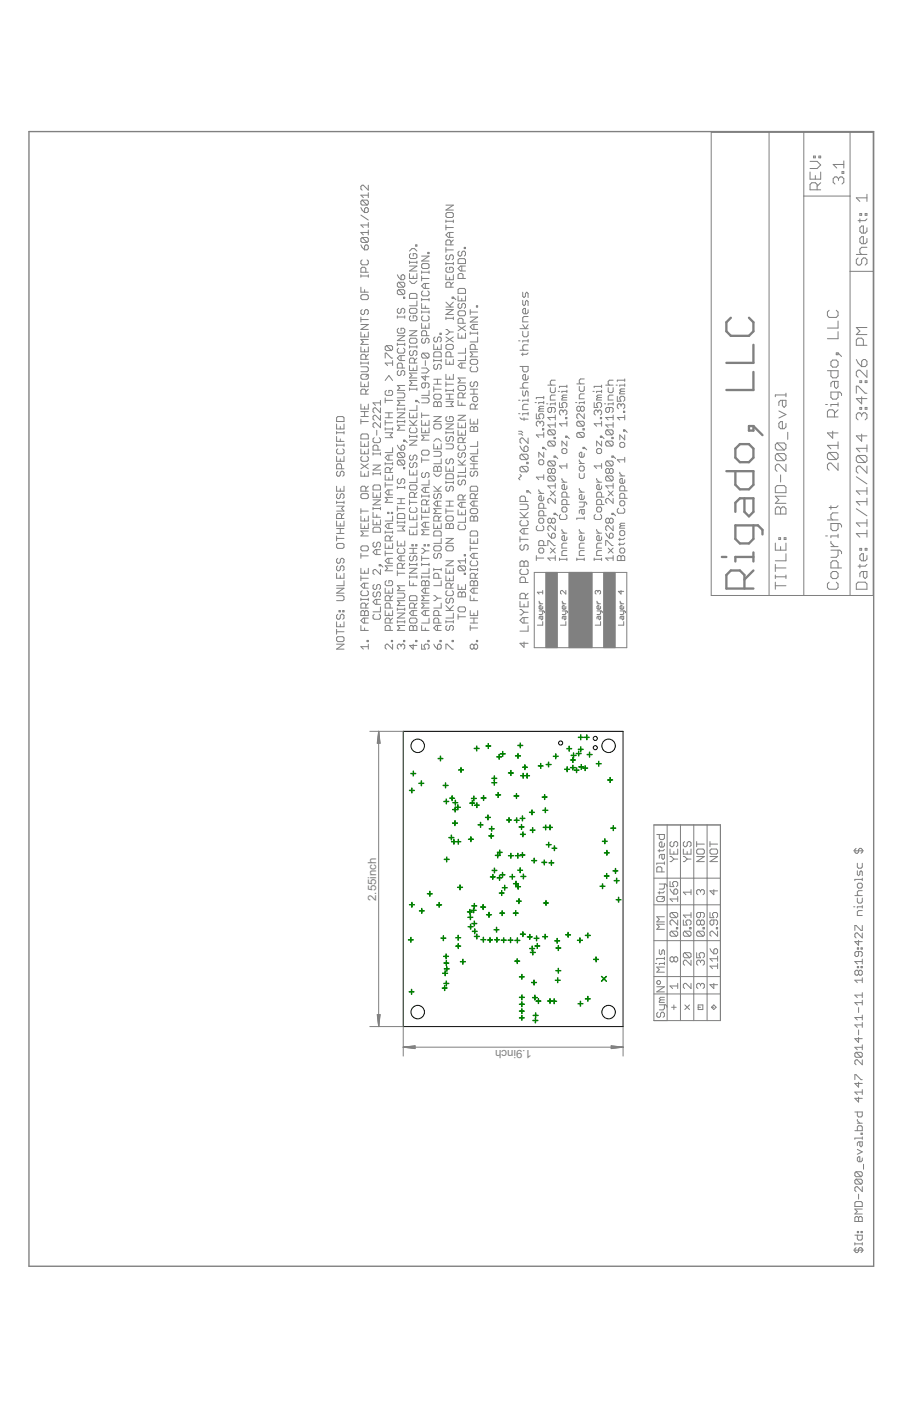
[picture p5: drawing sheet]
<svg xmlns="http://www.w3.org/2000/svg" width="279mm" height="432mm" viewBox="0 0 279 432" stroke-linecap="round" stroke-linejoin="round" font-family="sans-serif">
<g fill="none" stroke="#000" stroke-width=".31">
<path d="M124.4 225.4h67.8v91h-67.8z"/>
<circle cx="128.8" cy="311.9" r="2.07"/>
</g>
<g fill="none" stroke="#808080" stroke-width=".31">
<path d="M237.2 40.8v142.7h32.1v-142.7h-50v142.7M247.9 40.8v142.7M262.1 40.8v142.7M247.9 60.4h14.2M262.1 83.6h7.2M242.9 133.2v2.2M164.8 176.4h28.5v23.2h-28.5zM114 225.4h10.4M116.8 225.4v91M116.8 225.4l.4 3.7h-.9zM116.8 225.4l-.2 3.7M116.8 225.4l.2 3.7"/>
<path d="M116.8 225.4l-.4 3.7M116.8 225.4l.4 3.7M201.7 254.3h20.5v60.3h-20.5zM205.7 254.3v46.7h16.5M209.8 254.3v60.3M214 254.3v60.3M218.1 254.3v60.3M201.7 270.7h4M209.8 270.7h12.4M209.8 278.9h12.4M201.7 289.9h20.5M114 316.4h10.4v9.1"/>
<path d="M116.3 312.7h.9l-.4 3.7zM116.4 312.7l.4 3.7M116.6 312.7l.2 3.7M117 312.7l-.2 3.7M117.2 312.7l-.4 3.7M192.2 316.4v9.1M215.3 310.5h.7M215.3 309.7h1.4v1.4h-1.4zM222.2 306.3h-16.5v8.3M124.4 322.7h67.8M124.4 322.7l3.6-.4v.9zM124.4 322.7l3.6 .2"/>
<path d="M124.4 322.7l3.6 .4M128 322.6l-3.6 .1M128 322.4l-3.6 .3M188.5 322.3l3.7 .4-3.7 .5zM188.5 322.6l3.7 .1M188.5 322.4l3.7 .3M192.2 322.7l-3.7 .2M192.2 322.7l-3.7 .4"/>
</g>
<path d="M8.9 40.6h260.5v349.7h-260.5z" fill="none" stroke="#808080" stroke-width=".42"/>
<g fill="#808080" stroke="#808080" stroke-width=".31">
<path d="M168.3 176.4h3.6v23.2h-3.6z"/>
<path d="M175.5 176.4h7.1v23.2h-7.1z"/>
<path d="M186.2 176.4h3.5v23.2h-3.5z"/>
</g>
<g fill="#008000" stroke="#008000" stroke-width=".31">
<path d="M170.1 308.5l1.6 .1z"/>
<path d="M170.8 307.8l.1 1.6z"/>
<path d="M136.8 247l1.6 .1z"/>
<path d="M147.4 254.2l1.6 .1z"/>
<path d="M148.1 253.5l.1 1.5z"/>
<path d="M151.6 241.2l1.6 .1z"/>
<path d="M152.4 240.5l.1 1.5z"/>
<path d="M151.7 239.9h1.5z"/>
<path d="M152.4 239.1l.1 1.6z"/>
<path d="M168.8 308.5l1.6 .1z"/>
<path d="M169.5 307.8l.2 1.5z"/>
<path d="M156.8 238.2l1.5 .1z"/>
<path d="M157.5 237.5l.1 1.5z"/>
<path d="M158.5 252.8h1.6z"/>
<path d="M156.7 289.7l1.5 .1z"/>
<path d="M141.1 273.5h1.6z"/>
<path d="M141.8 272.7l.1 1.6z"/>
<path d="M137 264.8l1.5 .1z"/>
<path d="M137.7 264.1l.1 1.6z"/>
<path d="M131.8 275.4l1.5 .1z"/>
<path d="M132.5 274.7l.1 1.6z"/>
</g>
<text font-size="13" fill="#808080" x="233.1" y="183" transform="rotate(-90 233.1 183)">Riqado, LLC</text>
<text font-size="10.5" fill="#008000" x="163.4" y="274.5" transform="rotate(-90 163.4 274.5)">&lt;+</text>
<text font-size="9.7" fill="#008000" x="174.5" y="255.9" transform="rotate(-90 174.5 255.9)">*</text>
<text font-size="9.4" fill="#008000" x="185.3" y="237.8" transform="rotate(-90 185.3 237.8)">*</text>
<text font-size="8.5" fill="#008000" x="182.6" y="233.8" transform="rotate(-90 182.6 233.8)">:+</text>
<text font-size="8" x="130.9" y="232.3" transform="rotate(-90 130.9 232.3)">o</text>
<g font-size="7.2" fill="#008000">
<text x="150" y="249.1" transform="rotate(-90 150 249.1)">4</text>
<text x="172.6" y="262.4" transform="rotate(-90 172.6 262.4)">++</text>
</g>
<text font-size="6.3" fill="#008000" x="130.7" y="244.5" transform="rotate(-90 130.7 244.5)">V</text>
<g font-size="5.7">
<text x="189.8" y="232.3" transform="rotate(-90 189.8 232.3)">O</text>
<text x="189.8" y="314.3" transform="rotate(-90 189.8 314.3)">O</text>
</g>
<g font-size="5.7" fill="#008000">
<text x="156.5" y="234.2" transform="rotate(-90 156.5 234.2)">++</text>
<text x="167.5" y="309.5" transform="rotate(-90 167.5 309.5)">++</text>
</g>
<text font-size="5.5" fill="#808080" x="258.5" y="182.1" transform="rotate(-90 258.5 182.1)">Copyright</text>
<text font-size="5.5" fill="#008000" x="166.5" y="294.6" transform="rotate(-90 166.5 294.6)">*+i</text>
<g font-size="5.4" fill="#008000">
<text x="142.1" y="260.3" transform="rotate(-90 142.1 260.3)">t+</text>
<text x="157.1" y="276.2" transform="rotate(-90 157.1 276.2)">++ V&quot;</text>
</g>
<text font-size="5.3" fill="#008000" x="147.9" y="289.6" transform="rotate(-90 147.9 289.6)">+++++it+</text>
<text font-size="5.2" fill="#008000" x="170.8" y="266.9" transform="rotate(-90 170.8 266.9)">J</text>
<g font-size="5.1" fill="#808080">
<text x="267.5" y="63.2" transform="rotate(-90 267.5 63.2)">1</text>
<text x="121.7" y="117.5" transform="rotate(-90 121.7 117.5)">&gt;</text>
</g>
<g font-size="5" fill="#808080">
<text x="267.5" y="106.9" transform="rotate(-90 267.5 106.9)">PM</text>
<text x="242.5" y="132.6" transform="rotate(-90 242.5 132.6)">eval</text>
<text x="242.5" y="159" transform="rotate(-90 242.5 159)">BMD-200</text>
</g>
<g font-size="4.9" fill="#808080">
<text x="260.3" y="57" transform="rotate(-90 260.3 57)">3=1</text>
<text x="258.5" y="145.3" transform="rotate(-90 258.5 145.3)">2014 Rigado, LLC</text>
<text x="267.5" y="166.4" transform="rotate(-90 267.5 166.4)">11/11/2014</text>
<text x="242.5" y="181.9" transform="rotate(-90 242.5 181.9)">TITLES</text>
</g>
<g font-size="4.9" fill="#008000">
<text x="181.8" y="228.8" transform="rotate(-90 181.8 228.8)">1</text>
<text x="178.2" y="238" transform="rotate(-90 178.2 238)">j++++</text>
</g>
<g font-size="4.7" fill="#008000">
<text x="162.1" y="290.7" transform="rotate(-90 162.1 290.7)">\</text>
<text x="139" y="305.6" transform="rotate(-90 139 305.6)">++ ++++</text>
</g>
<text font-size="4.5" fill="#008000" x="141.9" y="250.5" transform="rotate(-90 141.9 250.5)">%++</text>
<text font-size="4.4" fill="#808080" x="163" y="136.9" transform="rotate(-90 163 136.9)">2&quot; finished thickness</text>
<text font-size="4.4" fill="#008000" x="161.9" y="264.7" transform="rotate(-90 161.9 264.7)">t</text>
<text font-size="4.3" fill="#008000" x="162.5" y="258.2" transform="rotate(-90 162.5 258.2)">++</text>
<g font-size="4.2" fill="#808080">
<text x="267" y="82.1" transform="rotate(-90 267 82.1)">Sheet;</text>
<text x="266.9" y="129.8" transform="rotate(-90 266.9 129.8)">3;47;26</text>
<text x="266.9" y="182.2" transform="rotate(-90 266.9 182.2)">Date;</text>
</g>
<g font-size="4.1" fill="#808080">
<text x="252.7" y="59.1" transform="rotate(-90 252.7 59.1)">REU;</text>
<text x="167.8" y="135.4" transform="rotate(-90 167.8 135.4)">1.35mil</text>
</g>
<text font-size="4" fill="#808080" x="266" y="282.6" transform="rotate(-90 266 282.6)">nicholsc</text>
<text font-size="3.9" fill="#008000" x="163.3" y="240" transform="rotate(-90 163.3 240)">T+</text>
<g font-size="3.9" fill="#808080">
<text x="116" y="277.7" transform="rotate(-90 116 277.7)">2.55inch</text>
<text x="164" y="323.6" transform="rotate(180 164 323.6)">1.9inch</text>
</g>
<g font-size="3.8" fill="#808080">
<text x="162.9" y="179.9" transform="rotate(-90 162.9 179.9)">PCB STACKUP,</text>
<text x="163" y="199.7" transform="rotate(-90 163 199.7)">4 LAYER</text>
</g>
<g font-size="3.8" fill="#008000">
<text x="185.9" y="236.5" transform="rotate(-90 185.9 236.5)">+</text>
<text x="152.1" y="282.8" transform="rotate(-90 152.1 282.8)">+</text>
</g>
<g font-size="3.7" fill="#808080">
<text x="121.2" y="135.1" transform="rotate(-90 121.2 135.1)">WITH</text>
<text x="162.9" y="145.7" transform="rotate(-90 162.9 145.7)">0.06</text>
<text x="180.5" y="147.8" transform="rotate(-90 180.5 147.8)">core, 0.028inch</text>
<text x="171.5" y="173.4" transform="rotate(-90 171.5 173.4)">1x7628, 2x1080, 0.0119inch</text>
<text x="189.4" y="173.4" transform="rotate(-90 189.4 173.4)">1x7628, 2x1080, 0.0119inch</text>
<text x="121.2" y="200.3" transform="rotate(-90 121.2 200.3)">2. PREPREG MATERIAL: MATERIAL</text>
</g>
<g font-size="3.6" fill="#808080">
<text x="106.2" y="147.1" transform="rotate(-90 106.2 147.1)">SPECIEIED</text>
<text x="175" y="160.5" transform="rotate(-90 175 160.5)">Copper 1 oz, lo35mil</text>
<text x="180.3" y="160.5" transform="rotate(-90 180.3 160.5)">layer</text>
<text x="180.3" y="173.3" transform="rotate(-90 180.3 173.3)">Inner</text>
<text x="140" y="200.3" transform="rotate(-90 140 200.3)">7. SILKSCREEN ON BOTH</text>
<text x="266" y="263.3" transform="rotate(-90 266 263.3)">$</text>
<text x="209.1" y="265.6" transform="rotate(-90 209.1 265.6)">YES</text>
<text x="209.1" y="278.4" transform="rotate(-90 209.1 278.4)">165</text>
<text x="217.3" y="276" transform="rotate(-90 217.3 276)">3</text>
<text x="209.1" y="288.8" transform="rotate(-90 209.1 288.8)">0.20</text>
<text x="217.3" y="288.8" transform="rotate(-90 217.3 288.8)">0.89</text>
<text x="209.1" y="296.7" transform="rotate(-90 209.1 296.7)">8</text>
<text x="217.3" y="297.7" transform="rotate(-90 217.3 297.7)">35</text>
<text x="217.3" y="304.9" transform="rotate(-90 217.3 304.9)">3</text>
<text x="266" y="386.3" transform="rotate(-90 266 386.3)">$Id:</text>
</g>
<g font-size="3.6" fill="#008000">
<text x="148.2" y="231.8" transform="rotate(-90 148.2 231.8)">+</text>
<text x="151.8" y="231" transform="rotate(-90 151.8 231)">+</text>
<text x="137.1" y="234.9" transform="rotate(-90 137.1 234.9)">+</text>
<text x="168" y="237.2" transform="rotate(-90 168 237.2)">+</text>
<text x="170.4" y="236.8" transform="rotate(-90 170.4 236.8)">+</text>
<text x="172.6" y="234.1" transform="rotate(-90 172.6 234.1)">+</text>
<text x="138.7" y="243.1" transform="rotate(-90 138.7 243.1)">+</text>
<text x="189.4" y="241.5" transform="rotate(-90 189.4 241.5)">+</text>
<text x="169.4" y="250.8" transform="rotate(-90 169.4 250.8)">+ +</text>
<text x="151.7" y="253" transform="rotate(-90 151.7 253)">+</text>
<text x="158.2" y="253.8" transform="rotate(-90 158.2 253.8)">+</text>
<text x="162.4" y="253.3" transform="rotate(-90 162.4 253.3)">+</text>
<text x="165.5" y="256.9" transform="rotate(-90 165.5 256.9)">+</text>
<text x="146.6" y="259.5" transform="rotate(-90 146.6 259.5)">+</text>
<text x="165.9" y="266.3" transform="rotate(-90 165.9 266.3)">+</text>
<text x="188.4" y="271" transform="rotate(-90 188.4 271)">+</text>
<text x="191.4" y="272.5" transform="rotate(-90 191.4 272.5)">+ +</text>
<text x="131.3" y="281.8" transform="rotate(-90 131.3 281.8)">+</text>
<text x="136.6" y="279.9" transform="rotate(-90 136.6 279.9)">+</text>
<text x="169.6" y="279.4" transform="rotate(-90 169.6 279.4)">+</text>
<text x="137.9" y="290.3" transform="rotate(-90 137.9 290.3)">+</text>
<text x="142.5" y="292.6" transform="rotate(-90 142.5 292.6)">++</text>
<text x="169.3" y="289.8" transform="rotate(-90 169.3 289.8)">+</text>
<text x="176.4" y="289.2" transform="rotate(-90 176.4 289.2)">+</text>
<text x="182.5" y="289.3" transform="rotate(-90 182.5 289.3)">+</text>
<text x="143.9" y="297.6" transform="rotate(-90 143.9 297.6)">+</text>
<text x="160.8" y="297.2" transform="rotate(-90 160.8 297.2)">+</text>
<text x="185" y="296.8" transform="rotate(-90 185 296.8)">+</text>
<text x="162.2" y="302.1" transform="rotate(-90 162.2 302.1)">+</text>
<text x="165.9" y="303.9" transform="rotate(-90 165.9 303.9)">+</text>
<text x="180.2" y="310.4" transform="rotate(-90 180.2 310.4)">+</text>
<text x="182.5" y="308.9" transform="rotate(-90 182.5 308.9)">+</text>
<text x="162.2" y="314.7" transform="rotate(-90 162.2 314.7)">++++</text>
</g>
<g font-size="3.5" fill="#808080">
<text x="143.7" y="113.5" transform="rotate(-90 143.7 113.5)">ALL</text>
<text x="132.4" y="124.6" transform="rotate(-90 132.4 124.6)">UL94U-0</text>
<text x="140" y="125.5" transform="rotate(-90 140 125.5)">WHITE EPOXY INK, REGISTRATION</text>
<text x="113.7" y="130.9" transform="rotate(-90 113.7 130.9)">THE</text>
<text x="147.4" y="133.3" transform="rotate(-90 147.4 133.3)">BE</text>
<text x="185.7" y="160.4" transform="rotate(-90 185.7 160.4)">Copper 1 oz, 1.35mil</text>
<text x="125" y="163.8" transform="rotate(-90 125 163.8)">WIDTH IS .006, MINIMUM</text>
<text x="167.8" y="173" transform="rotate(-90 167.8 173)">Top Copper 1 oz,</text>
<text x="174.9" y="173.3" transform="rotate(-90 174.9 173.3)">Inner</text>
<text x="185.6" y="173.3" transform="rotate(-90 185.6 173.3)">Inner</text>
<text x="192.7" y="173.2" transform="rotate(-90 192.7 173.2)">Bottom Copper 1 oz, 1.35mil</text>
<text x="136.1" y="180.9" transform="rotate(-90 136.1 180.9)">LPI SOLDERMASK</text>
<text x="143.7" y="184.3" transform="rotate(-90 143.7 184.3)">BE .01.</text>
<text x="106.2" y="200.5" transform="rotate(-90 106.2 200.5)">NOTES: UNLESS OTHERWISE</text>
<text x="113.7" y="200.6" transform="rotate(-90 113.7 200.6)">1. FABRICATE</text>
<text x="124.9" y="200.3" transform="rotate(-90 124.9 200.3)">3. MINIMUM</text>
<text x="128.7" y="200.2" transform="rotate(-90 128.7 200.2)">4. BOARD FINISH: ELECTROLESS NICKEL, IMMERSION GOLD</text>
<text x="132.4" y="200.3" transform="rotate(-90 132.4 200.3)">5. FLAMMABILITY: MATERIALS</text>
<text x="147.4" y="200.3" transform="rotate(-90 147.4 200.3)">8. THE</text>
<text x="204.9" y="269.2" transform="rotate(-90 204.9 269.2)">Plated</text>
<text x="217.3" y="265.9" transform="rotate(-90 217.3 265.9)">NOT</text>
<text x="213.2" y="276.4" transform="rotate(-90 213.2 276.4)">1</text>
<text x="205" y="286.7" transform="rotate(-90 205 286.7)">MM</text>
<text x="213.2" y="288.8" transform="rotate(-90 213.2 288.8)">0.51</text>
<text x="221.4" y="288.7" transform="rotate(-90 221.4 288.7)">2.95</text>
<text x="213.2" y="297.7" transform="rotate(-90 213.2 297.7)">20</text>
<text x="221.4" y="299.1" transform="rotate(-90 221.4 299.1)">116</text>
<text x="204.9" y="300" transform="rotate(-90 204.9 300)">Mils</text>
<text x="213.2" y="304.8" transform="rotate(-90 213.2 304.8)">2</text>
<text x="221.4" y="304.8" transform="rotate(-90 221.4 304.8)">4</text>
<text x="266" y="303.4" transform="rotate(-90 266 303.4)">18:19:422</text>
<text x="205" y="306.1" transform="rotate(-90 205 306.1)">N°</text>
<text x="266" y="328.4" transform="rotate(-90 266 328.4)">2014-11-11</text>
<text x="266" y="339.8" transform="rotate(-90 266 339.8)">4147</text>
</g>
<g font-size="3.4" fill="#808080">
<text x="113.7" y="77.3" transform="rotate(-90 113.7 77.3)">6011/6012</text>
<text x="143.6" y="86.2" transform="rotate(-90 143.6 86.2)">PADS.</text>
<text x="113.7" y="92.6" transform="rotate(-90 113.7 92.6)">OF IPC</text>
<text x="132.4" y="106.1" transform="rotate(-90 132.4 106.1)">SPECIFICATION.</text>
<text x="143.6" y="104.7" transform="rotate(-90 143.6 104.7)">EXPOSED</text>
<text x="121.1" y="113.2" transform="rotate(-90 121.1 113.2)">170</text>
<text x="124.9" y="116" transform="rotate(-90 124.9 116)">SPACING IS .006</text>
<text x="147.4" y="114.9" transform="rotate(-90 147.4 114.9)">COMPLIANT.</text>
<text x="121.1" y="124.4" transform="rotate(-90 121.1 124.4)">TG</text>
<text x="147.4" y="126.4" transform="rotate(-90 147.4 126.4)">RoHS</text>
<text x="132.4" y="142.7" transform="rotate(-90 132.4 142.7)">TO MEET</text>
<text x="113.7" y="147.2" transform="rotate(-90 113.7 147.2)">EXCEED</text>
<text x="143.6" y="149.8" transform="rotate(-90 143.6 149.8)">SILKSCREEN FROM</text>
<text x="147.4" y="147.1" transform="rotate(-90 147.4 147.1)">SHALL</text>
<text x="113.7" y="153.9" transform="rotate(-90 113.7 153.9)">OR</text>
<text x="139.9" y="151.6" transform="rotate(-90 139.9 151.6)">SIDES USING</text>
<text x="147.4" y="160.9" transform="rotate(-90 147.4 160.9)">BOARD</text>
<text x="143.6" y="163.6" transform="rotate(-90 143.6 163.6)">CLEAR</text>
<text x="113.7" y="172.3" transform="rotate(-90 113.7 172.3)">TO MEET</text>
<text x="117.4" y="171" transform="rotate(-90 117.4 171)">AS DEFINED IN IPC-2221</text>
<text x="124.9" y="177.6" transform="rotate(-90 124.9 177.6)">TRACE</text>
<text x="147.4" y="185.5" transform="rotate(-90 147.4 185.5)">EABRICATED</text>
<text x="117.4" y="191.2" transform="rotate(-90 117.4 191.2)">CLASS 2,</text>
<text x="143.6" y="191.1" transform="rotate(-90 143.6 191.1)">TO</text>
<text x="136.1" y="200.4" transform="rotate(-90 136.1 200.4)">6. APPLY</text>
<text x="213.2" y="265.7" transform="rotate(-90 213.2 265.7)">YES</text>
<text x="221.4" y="265.8" transform="rotate(-90 221.4 265.8)">NOT</text>
<text x="221.3" y="275.9" transform="rotate(-90 221.3 275.9)">4</text>
<text x="209" y="305.4" transform="rotate(-90 209 305.4)">1</text>
<text x="209" y="311.4" transform="rotate(-90 209 311.4)">+</text>
</g>
<g font-size="3.4" fill="#008000">
<text x="160.9" y="234" transform="rotate(-90 160.9 234)">+ +</text>
<text x="143.4" y="238.3" transform="rotate(-90 143.4 238.3)">+</text>
<text x="154.8" y="246.1" transform="rotate(-90 154.8 246.1)">+</text>
<text x="165.2" y="251.4" transform="rotate(-90 165.2 251.4)">+</text>
<text x="141.5" y="254.7" transform="rotate(-90 141.5 254.7)">+</text>
<text x="190.3" y="256.2" transform="rotate(-90 190.3 256.2)">+</text>
<text x="152.6" y="258.7" transform="rotate(-90 152.6 258.7)">++</text>
<text x="188.4" y="263.8" transform="rotate(-90 188.4 263.8)">+ +</text>
<text x="187" y="274.2" transform="rotate(-90 187 274.2)">+</text>
<text x="128.2" y="279.8" transform="rotate(-90 128.2 279.8)">+</text>
<text x="150.2" y="280.5" transform="rotate(-90 150.2 280.5)">+</text>
<text x="161.3" y="278.7" transform="rotate(-90 161.3 278.7)">+</text>
<text x="192" y="278.3" transform="rotate(-90 192 278.3)">+</text>
<text x="156" y="282.5" transform="rotate(-90 156 282.5)">+</text>
<text x="160.2" y="282.5" transform="rotate(-90 160.2 282.5)">+</text>
<text x="127.9" y="290.7" transform="rotate(-90 127.9 290.7)">+</text>
<text x="150.3" y="290.6" transform="rotate(-90 150.3 290.6)">+</text>
<text x="154.5" y="290.7" transform="rotate(-90 154.5 290.7)">+ +</text>
<text x="156.5" y="290.8" transform="rotate(-90 156.5 290.8)">+</text>
<text x="173.4" y="293.2" transform="rotate(-90 173.4 293.2)">++</text>
<text x="180.1" y="290.9" transform="rotate(-90 180.1 290.9)">+</text>
<text x="173.2" y="303.1" transform="rotate(-90 173.2 303.1)">+ +</text>
<text x="128.2" y="306.6" transform="rotate(-90 128.2 306.6)">+</text>
</g>
<g font-size="3.3" fill="#808080">
<text x="136.1" y="132.5" transform="rotate(-90 136.1 132.5)">ON BOTH SIDES.</text>
<text x="204.8" y="313.8" transform="rotate(-90 204.8 313.8)">Sym</text>
</g>
<g font-size="3.2" fill="#808080">
<text x="113.5" y="121.8" transform="rotate(-90 113.5 121.8)">REQUIREMENTS</text>
<text x="204.8" y="278.1" transform="rotate(-90 204.8 278.1)">Qty</text>
<text x="265.8" y="376.9" transform="rotate(-90 265.8 376.9)">BMD-200_eval.brd</text>
</g>
<text font-size="3.2" fill="#008000" x="160.4" y="246.3" transform="rotate(-90 160.4 246.3)">+</text>
<text font-size="3.1" fill="#008000" x="154.9" y="264.5" transform="rotate(-90 154.9 264.5)">4-</text>
<g font-size="3" fill="#808080">
<text x="224.4" y="172.5" transform="rotate(-90 224.4 172.5)">I</text>
<text x="220.9" y="311.3" transform="rotate(-90 220.9 311.3)">o</text>
</g>
<text font-size="2.9" fill="#808080" x="212.7" y="311.3" transform="rotate(-90 212.7 311.3)">x</text>
<text font-size="2.8" fill="#808080" x="135.6" y="147.1" transform="rotate(-90 135.6 147.1)">(BLUE)</text>
<g font-size="2.7" fill="#808080">
<text x="128.1" y="87.7" transform="rotate(-90 128.1 87.7)">(ENIG).</text>
<text x="185.3" y="193.1" transform="rotate(-90 185.3 193.1)">Layer</text>
</g>
<text font-size="2.7" x="173.5" y="229.9" transform="rotate(-90 173.5 229.9)">o</text>
<g font-size="2.6" fill="#808080">
<text x="174.6" y="183.3" transform="rotate(-90 174.6 183.3)">2</text>
<text x="174.6" y="193.1" transform="rotate(-90 174.6 193.1)">Layer</text>
<text x="192.4" y="193.1" transform="rotate(-90 192.4 193.1)">Layer</text>
<text x="167.9" y="199.5" transform="rotate(-90 167.9 199.5)">_Layer 1</text>
</g>
<g font-size="2.5" fill="#808080">
<text x="185.2" y="183.3" transform="rotate(-90 185.2 183.3)">3</text>
<text x="192.4" y="183.2" transform="rotate(-90 192.4 183.2)">4</text>
</g>
<text font-size="2.5" fill="#008000" x="166" y="315.4" transform="rotate(-90 166 315.4)">4+</text>
<text font-size="2.4" fill="#008000" x="187.1" y="302.5" transform="rotate(-90 187.1 302.5)">X</text>
<text font-size="2" fill="#008000" x="151.8" y="290.5" transform="rotate(-90 151.8 290.5)">-I-</text>
<text font-size="1.9" x="184.2" y="231.3" transform="rotate(-90 184.2 231.3)">O O</text>
<text font-size="1.5" fill="#808080" x="160.9" y="148.2" transform="rotate(-90 160.9 148.2)">'V</text>
</svg>
